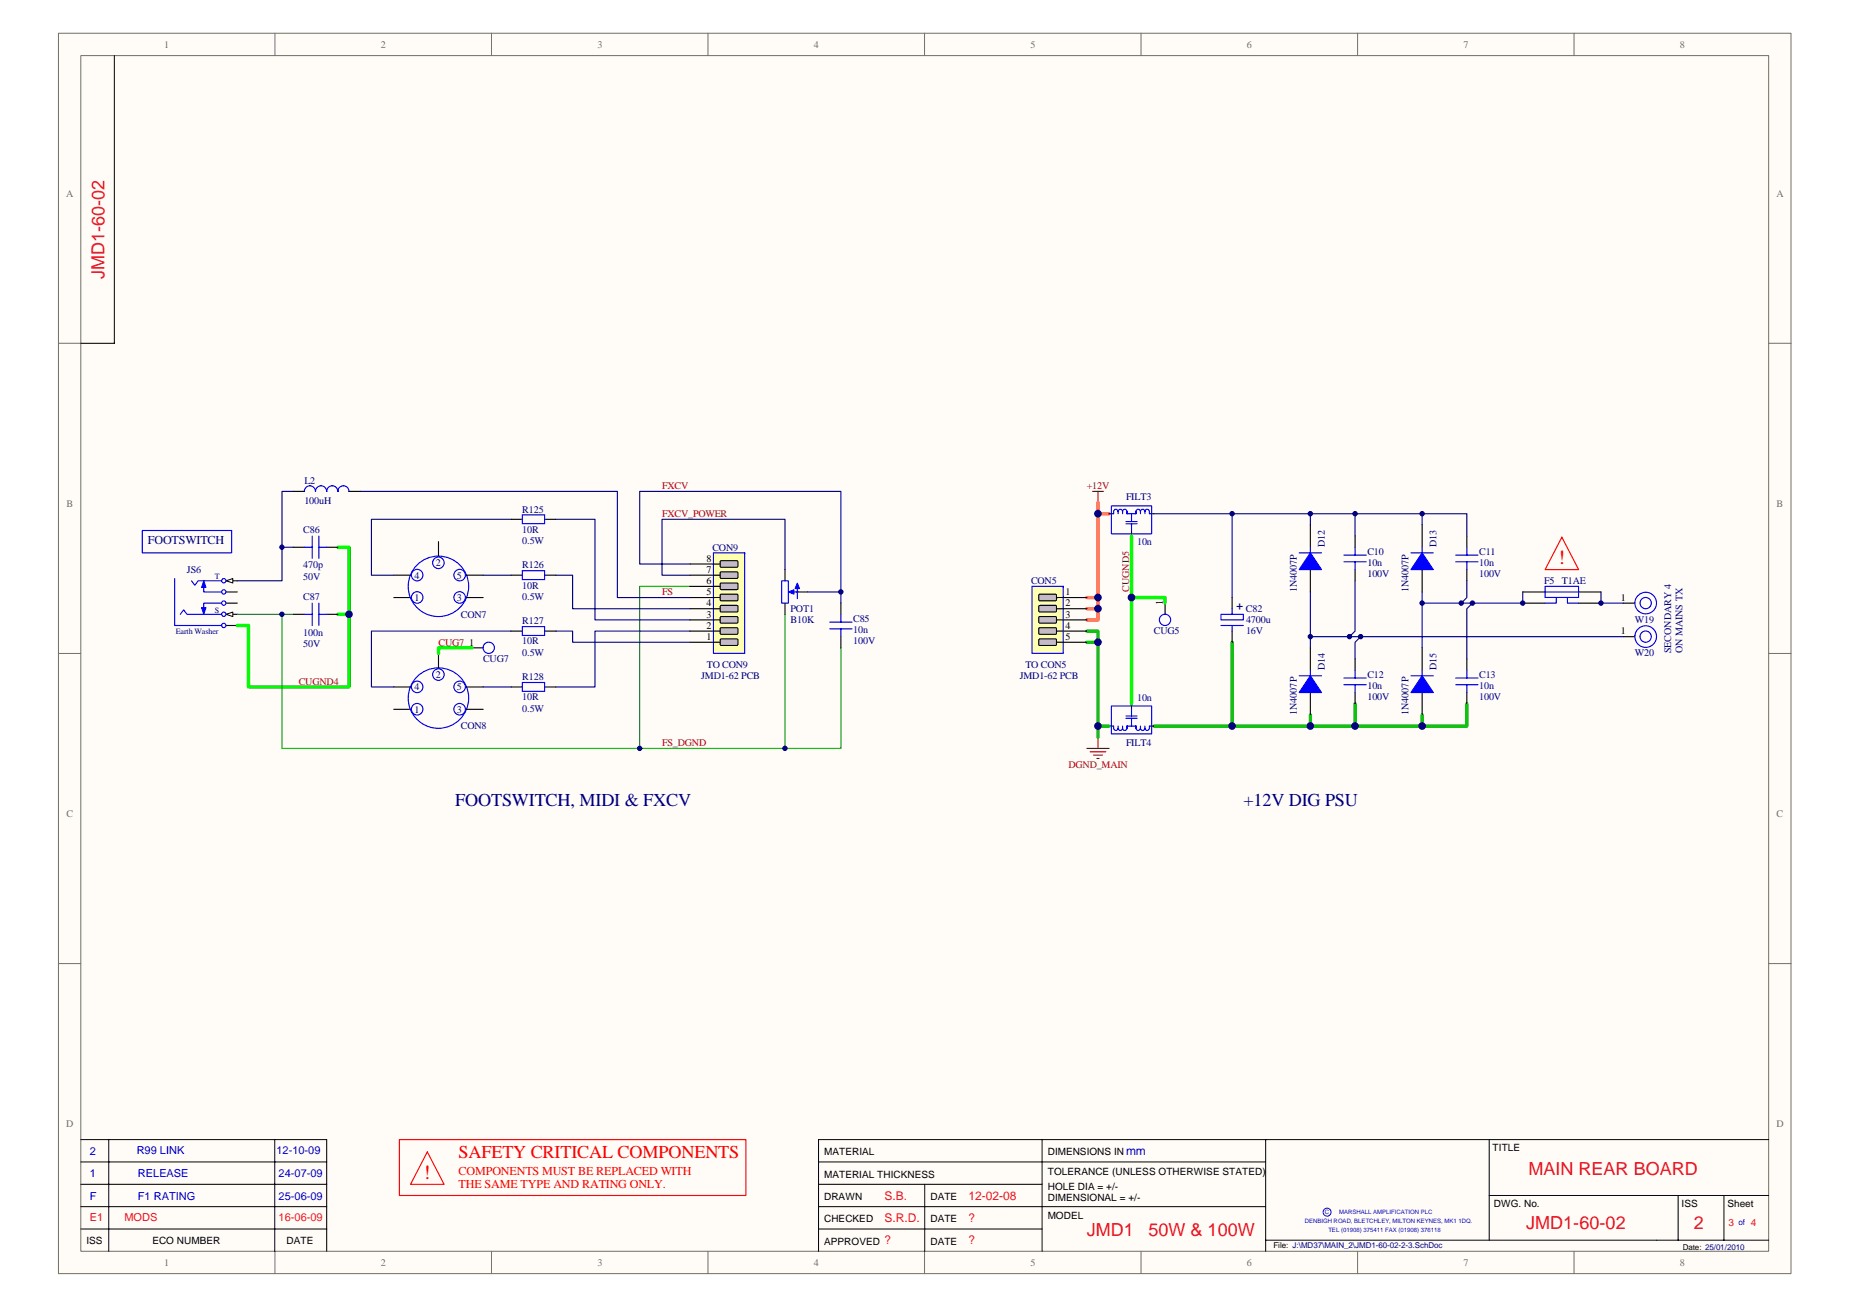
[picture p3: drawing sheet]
<svg xmlns="http://www.w3.org/2000/svg" width="420mm" height="297mm" viewBox="0 0 420 297" stroke-linecap="round" stroke-linejoin="round" font-family="sans-serif">
<path d="M13.3 7.6h393.7v281.9h-393.7z" fill="#fffcf8"/>
<path d="M13.3 7.6h393.7v281.9h-393.7z" fill="none" stroke="#706f64" stroke-width=".23"/>
<path d="M18.4 12.7h383.5v271.7h-383.5z" fill="#fffcf8"/>
<g fill="none" stroke="#706f64" stroke-width=".23">
<path d="M18.4 12.6h383.5v271.8h-383.5zM62.5 7.5v5.1M111.7 7.5v5.1M160.9 7.5v5.1M210.1 7.5v5.1M259.3 7.5v5.1M308.5 7.5v5.1M357.7 7.5v5.1M13.3 78h5.1M401.9 78h5.1M13.3 148.5h5.1M401.9 148.5h5.1"/>
<path d="M13.3 219h5.1M401.9 219h5.1M62.5 284.4v5.1M111.7 284.4v5.1M160.9 284.4v5.1M210.1 284.4v5.1M259.3 284.4v5.1M308.5 284.4v5.1M357.7 284.4v5.1"/>
</g>
<g fill="none" stroke="#000" stroke-width=".23">
<path d="M26 12.6v65.4h-7.6M18.4 259h55.8v25.4M24.7 259v25.4M62.4 259v25.4M236.8 259v25.4M287.6 259h-101.6v25.4M338.4 259v22.9M401.9 259h-114.3v25.4M18.4 264.1h55.8M18.4 269.2h55.8M18.4 274.2h55.8M18.4 279.3h55.8"/>
<path d="M186 264.1h101.6M186 269.2h50.8M186 274.2h101.6M186 279.3h50.8M210.1 269.2v15.2M338.4 271.7h63.5M381.3 271.7v10.2M391.7 271.7v10.2M287.6 281.9h114.3"/>
</g>
<path d="M300.7 275.4a.9 .9 0 0 1 1.3-.7 .9 .9 0 0 1 0 1.5 .9 .9 0 0 1-1.3-.7" fill="none" stroke="#00f" stroke-width=".23"/>
<path d="M51.4 132h2.5M178.4 129.5v2.5M178.4 137.1v2.5M180.9 134.5h2.6M368.9 137.1h2.5M368.9 144.7h2.5" fill="none" stroke="#000" stroke-width=".25"/>
<path d="M177.6 132h1.5v5.1h-1.5zM179.9 134.5h1.5M181.2 133.3v2.8M371.5 136.8a2.46 2.46 0 0 1 3.7-2 2.46 2.46 0 0 1 0 4.3 2.46 2.46 0 0 1-3.7-2v-.2M372.7 137a1.28 1.28 0 0 1 1.9-1.1 1.28 1.28 0 0 1 0 2.2 1.28 1.28 0 0 1-1.9-1M371.5 144.5a2.46 2.46 0 0 1 3.7-2 2.46 2.46 0 0 1 0 4.2 2.46 2.46 0 0 1-3.7-2v-.2M372.7 144.6a1.28 1.28 0 0 1 1.9-1.1 1.28 1.28 0 0 1 0 2.2 1.28 1.28 0 0 1-1.9-1" fill="none" stroke="#00f" stroke-width=".25"/>
<path d="M248.2 111.7h2.6M249.5 111.7v2.5M247 170.1h5M247.7 170.9h3.6M248.5 171.6h2M249.2 172.4h.6M249.5 167.6v2.5" fill="none" stroke="#800000" stroke-width=".25"/>
<path d="M249.5 114.2v21.6h-2.5M249.5 116.8h2.5M247 138.3h2.5M249.5 135.8v5.1h-2.5" fill="none" stroke="#fd8400" stroke-width=".76"/>
<g fill="none" stroke="#000080" stroke-width=".25">
<path d="M262.2 116.8h17.8v19M280 116.8h17.8v2.5M297.8 116.8h10.1v5M307.9 116.8h15.3v2.5M323.2 116.8h10.1v5M297.8 134.5v10.2h71.1M307.9 132v11.4l-1.2 1.3M323.2 134.5v2.6h22.8v-2.6M323.2 137.1v10.1M333.3 132v3.8l-1.2 1.3M334.6 137.1l-1.3 1.2v11.5M363.8 134.5v2.6h5.1"/>
<path d="M297.8 144.7v2.5M309.2 144.7l-1.3 1.3v3.8"/>
</g>
<path d="M247 146h2.5v21.6M247 143.4h2.5v2.6M280 146v19h-17.8M307.9 159.9v5.1h-10.1M333.3 159.9v5.1h-10.1M297.8 162.5v2.5h-17.8M323.2 162.5v2.5h-15.3" fill="none" stroke="#00bf00" stroke-width=".76"/>
<g fill="#00f" stroke="#00f" stroke-width=".23">
<path d="M179.1 134.5l1.3-.5v1z"/>
<path d="M181.2 132.5l.5 1.3h-1z"/>
</g>
<path d="M51.4 132l1.5-.5v1z" fill="#fffcf8" stroke="#000" stroke-width=".23"/>
<path d="M51.4 139.6h2.5M51.4 142.2h2.5" fill="none" stroke="#000" stroke-width=".25"/>
<g fill="none" stroke="#00f" stroke-width=".25">
<path d="M43.5 132l.8 1 .7-1h5.4M39.7 142.2h10.7"/>
<circle cx="50.8" cy="132" r=".49"/>
<circle cx="50.8" cy="142.1" r=".49"/>
</g>
<path d="M51.4 139.6l1.5-.5v1z" fill="#fffcf8" stroke="#000" stroke-width=".23"/>
<g fill="none" stroke="#00f" stroke-width=".25">
<path d="M32.3 120.6h20.4v5h-20.4zM39.7 131.5v10.7M41 139.6l.7-1 .8 1h7.9M46.3 132.8v1.7h4.1M50.4 137.1h-4.1v1.8M93.2 135.8a6.9 6.9 0 0 1 7-9.4 6.9 6.9 0 0 1 5.2 10.5 6.9 6.9 0 0 1-11.7-.2l-.4-.8M191.1 139.6v1.8M277.4 139.6h5.1v1.3h-5.1zM280 138.3v1.3M295.2 125.6h5.1M297.8 124.4v1.2M305.4 126.2h5.1"/>
<path d="M305.4 127.7h5.1M307.9 124.4v1.8M307.9 127.7v1.8M320.6 125.6h5.1M323.2 124.4v1.2M330.8 126.2h5.1M330.8 127.7h5.1M333.3 124.4v1.8M333.3 127.7v1.8M351.1 134.5h7.6M351.1 133.3h7.6v2.5h-7.6zM353.6 135.8v1.3h-2.5"/>
<path d="M356.2 135.8v1.3h2.5M188.5 141.4h5.1M188.5 142.9h5.1M191.1 142.9v1.8M277.4 142.2h5.1M280 142.2v1.2M295.2 153.6h5.1M297.8 152.3v1.3M305.4 154.1h5.1M305.4 155.6h5.1M307.9 152.3v1.8M307.9 155.6v1.8"/>
<path d="M320.6 153.6h5.1M323.2 152.3v1.3M330.8 154.1h5.1M330.8 155.6h5.1M333.3 152.3v1.8M333.3 155.6v1.8M93.2 161.2a6.9 6.9 0 0 1 7-9.4 6.9 6.9 0 0 1 5.2 10.5 6.9 6.9 0 0 1-11.7-.2l-.4-.8"/>
<circle cx="50.8" cy="139.6" r=".49"/>
<circle cx="50.8" cy="137.1" r=".49"/>
<circle cx="50.8" cy="134.5" r=".49"/>
<circle cx="94.8" cy="135.8" r="1.31"/>
<circle cx="94.8" cy="130.7" r="1.31"/>
<circle cx="99.6" cy="127.9" r="1.31"/>
<circle cx="104.4" cy="135.8" r="1.31"/>
<circle cx="104.4" cy="130.7" r="1.31"/>
<circle cx="94.8" cy="156.1" r="1.31"/>
<circle cx="99.6" cy="153.3" r="1.31"/>
<circle cx="104.4" cy="156.1" r="1.31"/>
<circle cx="94.8" cy="161.2" r="1.31"/>
<circle cx="104.4" cy="161.2" r="1.31"/>
</g>
<g fill="none" stroke="#000" stroke-width=".25">
<path d="M297.8 119.3v5.1M323.2 119.3v5.1M51.4 137.1h2.5M51.4 134.5h2.5M89.5 135.8h3.8M89.5 130.7h3.8M99.6 123.1v3.3M106 135.8h3.8M106 130.7h3.8M191.1 137.1v2.5M280 135.8v2.5M297.8 129.5v5"/>
<path d="M307.9 121.8v2.6M307.9 129.5v2.5M323.2 129.5v5M333.3 121.8v2.6M333.3 129.5v2.5M346 137.1h5.1M346 134.5h5.1M358.7 137.1h5.1M358.7 134.5h5.1M89.5 156.1h3.8M99.6 148.5v3.3M106 156.1h3.8"/>
<path d="M191.1 144.7v2.5M280 143.4v2.6M297.8 147.2v5.1M297.8 157.4v5.1M307.9 149.8v2.5M307.9 157.4v2.5M323.2 147.2v5.1M323.2 157.4v5.1M333.3 149.8v2.5M333.3 157.4v2.5M89.5 161.2h3.8M106 161.2h3.8"/>
</g>
<g fill="#00f" stroke="#00f" stroke-width=".23">
<path d="M45.8 138.1h1l-.5 1.5z"/>
<path d="M46.3 132l.5 1.5h-1z"/>
</g>
<g fill="none" stroke="#000080" stroke-width=".25">
<path d="M66.6 111.7h-2.5v12.7M81.9 111.7h58.4v24.1h16.5M116.2 118h-31.8v12.7h5.1M126.3 118h8.9v22.9h21.6M66.6 124.4h-2.5v7.6h-10.2M109.8 130.7h6.4M126.3 130.7h3.8v7.6h26.7M156.8 128.2h-11.4v-16.5h45.7v22.8M178.4 129.5v-11.5h-28v12.7h6.4M183.5 134.5h7.6v2.6M109.8 156.1h6.4M116.2 143.4h-31.8v12.7h5.1"/>
<path d="M126.3 143.4h3.8v2.6h26.7M156.8 143.4h-21.6v12.7h-8.9"/>
</g>
<path d="M53.9 139.6h12.7M64.1 139.6v30.5h81.3M156.8 133.3h-11.4v36.8h33M178.4 139.6v30.5h12.7v-22.9" fill="none" stroke="#008000" stroke-width=".25"/>
<path d="M76.8 124.4h2.5v15.2h-2.5M79.3 139.6v16.5h-22.8v-13.9h-2.6" fill="none" stroke="#0f0" stroke-width=".76"/>
<g fill="#00f" stroke="#00f" stroke-width=".25">
<path d="M297.8 125.6l2.5 3.9h-5.1z"/>
<path d="M323.2 125.6l2.5 3.9h-5.1z"/>
<path d="M297.8 153.6l2.5 3.8h-5.1z"/>
<path d="M323.2 153.6l2.5 3.8h-5.1z"/>
</g>
<path d="M234.5 133.3v15.2h7.1v-15.2z" fill-rule="evenodd" fill="#ffffb0" stroke="#00f" stroke-width=".25"/>
<path d="M240.1 135.8h6.9M240.1 138.3h6.9" fill="none" stroke="#000" stroke-width=".25"/>
<g fill="#c0c0c0" stroke="#000" stroke-width=".25">
<path d="M236.2 135.1h3.8l.1 1.2-.3 .2h-3.5l-.3-.2z" fill-rule="evenodd"/>
<path d="M236.2 137.6h3.8l.1 1.2-.3 .3h-3.5l-.3-.3z" fill-rule="evenodd"/>
</g>
<path d="M240.1 140.9h6.9" fill="none" stroke="#000" stroke-width=".25"/>
<path d="M236.2 140.2h3.8l.1 1.2-.3 .2h-3.5l-.3-.2z" fill-rule="evenodd" fill="#c0c0c0" stroke="#000" stroke-width=".25"/>
<path d="M240.1 143.4h6.9" fill="none" stroke="#000" stroke-width=".25"/>
<path d="M236.2 142.7h3.8l.1 1.2-.3 .3h-3.5l-.3-.3z" fill-rule="evenodd" fill="#c0c0c0" stroke="#000" stroke-width=".25"/>
<path d="M240.1 146h6.9" fill="none" stroke="#000" stroke-width=".25"/>
<path d="M236.2 145.2h3.8l.1 1.3-.3 .2h-3.5l-.3-.2z" fill-rule="evenodd" fill="#c0c0c0" stroke="#000" stroke-width=".25"/>
<path d="M162.1 125.6v22.9h7.1v-22.9z" fill-rule="evenodd" fill="#ffffb0" stroke="#00f" stroke-width=".25"/>
<path d="M156.8 146h6.8M156.8 143.4h6.8" fill="none" stroke="#000" stroke-width=".25"/>
<g fill="#c0c0c0" stroke="#000" stroke-width=".25">
<path d="M163.7 145.3l.2-.1h3.5l.3 .3v1l-.3 .2h-3.5l-.3-.2z" fill-rule="evenodd"/>
<path d="M163.8 142.7h3.6l.3 .2v1l-.3 .3h-3.5l-.3-.3z" fill-rule="evenodd"/>
</g>
<path d="M156.8 140.9h6.8" fill="none" stroke="#000" stroke-width=".25"/>
<path d="M163.7 140.2l.2-.1h3.5l.3 .3v1l-.3 .2h-3.5l-.3-.2z" fill-rule="evenodd" fill="#c0c0c0" stroke="#000" stroke-width=".25"/>
<path d="M156.8 138.3h6.8" fill="none" stroke="#000" stroke-width=".25"/>
<path d="M163.7 137.7l.2-.1h3.5l.3 .2v1l-.3 .3h-3.5l-.3-.3z" fill-rule="evenodd" fill="#c0c0c0" stroke="#000" stroke-width=".25"/>
<path d="M156.8 135.8h6.8" fill="none" stroke="#000" stroke-width=".25"/>
<path d="M163.8 135.1l3.6-.1 .3 .3v1l-.3 .2h-3.5l-.3-.2z" fill-rule="evenodd" fill="#c0c0c0" stroke="#000" stroke-width=".25"/>
<path d="M156.8 133.3h6.8" fill="none" stroke="#000" stroke-width=".25"/>
<path d="M163.7 132.6l.2-.1h3.5l.3 .3v1l-.3 .2h-3.5l-.3-.2z" fill-rule="evenodd" fill="#c0c0c0" stroke="#000" stroke-width=".25"/>
<path d="M156.8 130.7h6.8" fill="none" stroke="#000" stroke-width=".25"/>
<path d="M163.8 130h3.6l.3 .2v1l-.3 .3h-3.5l-.3-.3z" fill-rule="evenodd" fill="#c0c0c0" stroke="#000" stroke-width=".25"/>
<path d="M156.8 128.2h6.8" fill="none" stroke="#000" stroke-width=".25"/>
<path d="M163.7 127.5l.2-.1h3.5l.3 .3v1l-.3 .2h-3.5l-.3-.2z" fill-rule="evenodd" fill="#c0c0c0" stroke="#000" stroke-width=".25"/>
<g fill="none" stroke="#000" stroke-width=".25">
<path d="M66.6 111.7h2.6M79.3 111.7h2.6M116.2 118h2.5M123.8 118h2.5M252 116.8h1.1M261.2 116.8h1M66.6 139.6h2.6M66.6 124.4h2.6M74.2 139.6h2.6M74.2 124.4h2.6M116.2 130.7h2.5M123.8 130.7h2.5"/>
<path d="M257.1 120.8v1M264.7 137.1v2.5M107.3 147.2h2.5M116.2 143.4h2.5M116.2 156.1h2.5M123.8 143.4h2.5M123.8 156.1h2.5M257.1 159.9v1.1M252 165h1.1M261.2 165h1"/>
</g>
<g fill="none" stroke="#00f" stroke-width=".25">
<path d="M69.2 111.7a1.26 1.26 0 0 1 1.2-1.3 1.26 1.26 0 0 1 1.3 1.3 1.26 1.26 0 0 1 1.3-1.3 1.26 1.26 0 0 1 1.2 1.3M74.2 111.7a1.26 1.26 0 0 1 1.3-1.3 1.26 1.26 0 0 1 1.3 1.3M76.8 111.7a1.26 1.26 0 0 1 1.2-1.3 1.26 1.26 0 0 1 1.3 1.3M118.7 117h5.1v2h-5.1zM252.5 115h9.2v6.3h-9.2zM254.1 116.2a.5 .5 0 0 0-.6-.5 .5 .5 0 0 0-.4 .5v.6M254.1 116.2v.6M255.1 116.2a.5 .5 0 0 0-.5-.5 .5 .5 0 0 0-.5 .5M255.1 116.2v.6M255.9 118.5h2.5M255.9 119h2.5M257.1 116.8v1.7"/>
<path d="M257.1 119v1.8M259.1 116.2a.5 .5 0 0 0-.5-.5 .5 .5 0 0 0-.5 .5v.6h-2v-.6a.5 .5 0 0 0-.5-.5 .5 .5 0 0 0-.5 .5M260.1 116.2a.5 .5 0 0 0-.5-.5 .5 .5 0 0 0-.4 .5v.6M261.2 116.2a.5 .5 0 0 0-.5-.5 .5 .5 0 0 0-.5 .5v.6M261.2 116.2v.6M69.2 139.6h1.7M69.2 124.4h1.7M70.9 121.8v5.1M70.9 137.1v5.1M72.5 121.8v5.1M72.5 137.1v5.1M72.5 139.6h1.7"/>
<path d="M72.5 124.4h1.7M118.7 129.7h5.1v2h-5.1zM264.7 139.6h.1a1.29 1.29 0 0 0-1.1 1.9 1.29 1.29 0 0 0 2.2 0 1.29 1.29 0 0 0-1.1-1.9M109.8 147.1a1.28 1.28 0 0 1 1.9-1 1.28 1.28 0 0 1 0 2.2 1.28 1.28 0 0 1-1.9-1.1M118.7 142.4h5.1v2h-5.1zM118.7 155.1h5.1v2h-5.1zM252.5 160.4h9.2v6.4h-9.2zM253.1 165v.5a.5 .5 0 0 0 .5 .5 .5 .5 0 0 0 .5-.5M254.1 165v.5M255.1 165.5a.5 .5 0 0 1-.5 .5 .5 .5 0 0 1-.5-.5M255.1 165v.5M255.9 163.2h2.5"/>
<path d="M255.9 162.7h2.5M257.1 161v1.7M257.1 163.2v1.8M259.1 165.5a.5 .5 0 0 1-.5 .5 .5 .5 0 0 1-.5-.5v-.5h-2v.5a.51 .51 0 0 1-.5 .5 .51 .51 0 0 1-.5-.5M259.2 165v.5a.5 .5 0 0 0 .5 .5 .5 .5 0 0 0 .4-.5M260.2 165v.5a.5 .5 0 0 0 .5 .5 .5 .5 0 0 0 .5-.5M261.2 165v.5"/>
</g>
<path d="M249.5 165h2.5" fill="none" stroke="#00bf00" stroke-width=".76"/>
<path d="M257.1 135.8h7.6v1.3M257.1 121.8v38.1M107.3 147.2h-7.7v1.3" fill="none" stroke="#0f0" stroke-width=".76"/>
<path d="M354.9 122.1l3.8 7.4h-7.6zM90.8 259h78.7v12.7h-78.7zM97.1 261.8l3.8 7.4h-7.6z" fill="none" stroke="#f00" stroke-width=".25"/>
<g fill="#000080" stroke="#000080" stroke-width=".23">
<circle cx="64.1" cy="139.6" r=".49"/>
<circle cx="64.1" cy="124.4" r=".49"/>
<circle cx="79.3" cy="139.6" r=".75"/>
<circle cx="145.3" cy="170.1" r=".5"/>
<circle cx="178.4" cy="170.1" r=".5"/>
<circle cx="191.1" cy="134.5" r=".5"/>
<circle cx="249.5" cy="165" r=".75"/>
<circle cx="249.5" cy="146" r=".75"/>
<circle cx="249.5" cy="138.3" r=".75"/>
<circle cx="249.5" cy="135.8" r=".75"/>
<circle cx="249.5" cy="116.7" r=".75"/>
<circle cx="257.1" cy="135.8" r=".75"/>
<circle cx="280" cy="165" r=".75"/>
<circle cx="280" cy="116.7" r=".5"/>
<circle cx="297.8" cy="165" r=".75"/>
<circle cx="297.8" cy="144.7" r=".49"/>
<circle cx="297.8" cy="116.7" r=".49"/>
<circle cx="306.6" cy="144.7" r=".49"/>
<circle cx="307.9" cy="165" r=".75"/>
<circle cx="307.9" cy="116.7" r=".5"/>
<circle cx="309.2" cy="144.7" r=".49"/>
<circle cx="323.2" cy="165" r=".75"/>
<circle cx="323.2" cy="137.1" r=".49"/>
<circle cx="323.2" cy="116.7" r=".49"/>
<circle cx="332" cy="137.1" r=".49"/>
<circle cx="334.6" cy="137.1" r=".49"/>
<circle cx="346" cy="137.1" r=".5"/>
<circle cx="363.8" cy="137.1" r=".5"/>
</g>
<g font-size="4.6" fill="#f00">
<text x="354.2" y="128.2">!</text>
<text x="96.3" y="267.9">!</text>
</g>
<g font-size="4.1" fill="#ee0e22">
<text x="23.8" y="63.4" transform="rotate(-90 23.8 63.4)">JMD1-60-02</text>
<text x="347.3" y="267">MAIN REAR BOARD</text>
<text x="247" y="281">JMD1</text>
<text x="261" y="281">50W &amp; 100W</text>
<text x="346.8" y="279.2">JMD1-60-02</text>
<text x="384.9" y="279.2">2</text>
</g>
<g font-size="4.1" fill="#000080">
<text x="103.5" y="183.2">FOOTSWITCH, MIDI &amp; FXCV</text>
<text x="282.6" y="183.2">+12V DIG PSU</text>
</g>
<text font-size="4.1" fill="#f00" x="104.2" y="263.2">SAFETY CRITICAL COMPONENTS</text>
<text font-size="2.8" fill="#000080" x="33.6" y="123.7">FOOTSWITCH</text>
<g font-size="2.8" fill="#f00">
<text x="104.2" y="267">COMPONENTS MUST BE REPLACED WITH</text>
<text x="104.2" y="270">THE SAME TYPE AND RATING ONLY.</text>
</g>
<text font-size="2.7" fill="#000080" x="282.5" y="138.7" transform="rotate(-90 282.5 138.7)">+</text>
<text font-size="2.7" fill="#00f" x="255.9" y="262.5">mm</text>
<g font-size="2.7" fill="#ee0e22">
<text x="201" y="272.6">S.B.</text>
<text x="220.1" y="272.6">12-02-08</text>
<text x="201" y="277.7">S.R.D.</text>
<text x="220.1" y="277.7">?</text>
<text x="201" y="282.8">?</text>
<text x="220.1" y="282.8">?</text>
</g>
<g font-size="2.5" fill="#00f">
<text x="20.4" y="262.5">2</text>
<text x="31.1" y="262.3">R99 LINK</text>
<text x="62.8" y="262.3">12-10-09</text>
<text x="20.4" y="267.6">1</text>
<text x="31.3" y="267.6">RELEASE</text>
<text x="63.3" y="267.6">24-07-09</text>
<text x="20.4" y="272.7">F</text>
<text x="31.3" y="272.7">F1 RATING</text>
<text x="63.3" y="272.7">25-06-09</text>
</g>
<g font-size="2.5" fill="#ee0e22">
<text x="20.4" y="277.5">E1</text>
<text x="28.3" y="277.5">MODS</text>
<text x="63.3" y="277.5">16-06-09</text>
</g>
<g font-size="2.3" fill="#706f64">
<text x="37.3" y="10.8">1</text>
<text x="86.5" y="10.8">2</text>
<text x="135.8" y="10.8">3</text>
<text x="184.9" y="10.8">4</text>
<text x="234.2" y="10.8">5</text>
<text x="283.3" y="10.8">6</text>
<text x="332.6" y="10.8">7</text>
<text x="381.8" y="10.8">8</text>
<text x="15" y="44.7">A</text>
<text x="403.7" y="44.7">A</text>
<text x="15.1" y="115.2">B</text>
<text x="403.7" y="115.2">B</text>
<text x="15.1" y="185.7">C</text>
<text x="403.7" y="185.7">C</text>
<text x="15" y="256.2">D</text>
<text x="403.7" y="256.2">D</text>
<text x="37.3" y="287.7">1</text>
<text x="86.5" y="287.7">2</text>
<text x="135.8" y="287.7">3</text>
<text x="184.9" y="287.7">4</text>
<text x="234.2" y="287.7">5</text>
<text x="283.3" y="287.7">6</text>
<text x="332.6" y="287.7">7</text>
<text x="381.8" y="287.7">8</text>
</g>
<g font-size="2.3" fill="#000080">
<text x="69.2" y="109.9">L2</text>
<text x="255.9" y="113.7">FILT3</text>
<text x="69.2" y="114.5">100uH</text>
<text x="118.7" y="116.5">R125</text>
<text x="68.9" y="121.1">C86</text>
<text x="118.7" y="121.1">10R</text>
<text x="118.7" y="123.6">0.5W</text>
<text x="161.9" y="125.1">CON9</text>
<text x="258.4" y="123.9">10n</text>
<text x="301" y="124.4" transform="rotate(-90 301 124.4)">D12</text>
<text x="326.4" y="124.4" transform="rotate(-90 326.4 124.4)">D13</text>
<text x="42.5" y="130.2">JS6</text>
<text x="68.9" y="129.2">470p</text>
<text x="68.9" y="131.7">50V</text>
<text x="94.2" y="131.5">4</text>
<text x="99" y="128.7">2</text>
<text x="103.8" y="131.5">5</text>
<text x="118.7" y="129.2">R126</text>
<text x="310.7" y="128.7">10n</text>
<text x="310.7" y="131.2">100V</text>
<text x="310.7" y="126.2">C10</text>
<text x="336.1" y="128.7">10n</text>
<text x="336.1" y="131.2">100V</text>
<text x="336.1" y="126.2">C11</text>
<text x="68.9" y="136.3">C87</text>
<text x="94.2" y="136.6">1</text>
<text x="103.8" y="136.6">3</text>
<text x="118.7" y="133.8">10R</text>
<text x="118.7" y="136.3">0.5W</text>
<text x="234.3" y="132.8">CON5</text>
<text x="294.7" y="134.5" transform="rotate(-90 294.7 134.5)">1N4007P</text>
<text x="320.1" y="134.5" transform="rotate(-90 320.1 134.5)">1N4007P</text>
<text x="350.9" y="132.8">F5</text>
<text x="354.9" y="132.8">T1AE</text>
<text x="104.7" y="140.4">CON7</text>
<text x="118.7" y="141.9">R127</text>
<text x="179.7" y="141.6">B10K</text>
<text x="179.7" y="139.1">POT1</text>
<text x="193.9" y="141.4">C85</text>
<text x="193.9" y="143.9">10n</text>
<text x="283.1" y="139.1">C82</text>
<text x="283.1" y="141.6">4700u</text>
<text x="371.5" y="141.6">W19</text>
<text x="68.9" y="144.4">100n</text>
<text x="68.9" y="147">50V</text>
<text x="118.7" y="146.5">10R</text>
<text x="118.7" y="149">0.5W</text>
<text x="193.9" y="146.5">100V</text>
<text x="262.2" y="144.2">CUG5</text>
<text x="283.1" y="144.2">16V</text>
<text x="371.5" y="149.2">W20</text>
<text x="379.8" y="148.5" transform="rotate(-90 379.8 148.5)">SECONDARY 4</text>
<text x="382.3" y="148.5" transform="rotate(-90 382.3 148.5)">ON MAINS TX</text>
<text x="99" y="154.1">2</text>
<text x="109.8" y="150.6">CUG7</text>
<text x="118.7" y="154.6">R128</text>
<text x="159.3" y="154.3">JMD1-62 PCB</text>
<text x="160.6" y="151.8">TO CON9</text>
<text x="231.7" y="154.3">JMD1-62 PCB</text>
<text x="233" y="151.8">TO CON5</text>
<text x="301" y="152.3" transform="rotate(-90 301 152.3)">D14</text>
<text x="310.7" y="154.1">C12</text>
<text x="326.4" y="152.3" transform="rotate(-90 326.4 152.3)">D15</text>
<text x="336.1" y="154.1">C13</text>
<text x="94.2" y="162">1</text>
<text x="94.2" y="156.9">4</text>
<text x="103.8" y="162">3</text>
<text x="103.8" y="156.9">5</text>
<text x="118.7" y="159.2">10R</text>
<text x="118.7" y="161.7">0.5W</text>
<text x="258.4" y="159.4">10n</text>
<text x="310.7" y="156.6">10n</text>
<text x="310.7" y="159.2">100V</text>
<text x="336.1" y="156.6">10n</text>
<text x="336.1" y="159.2">100V</text>
<text x="104.7" y="165.8">CON8</text>
<text x="294.7" y="162.5" transform="rotate(-90 294.7 162.5)">1N4007P</text>
<text x="320.1" y="162.5" transform="rotate(-90 320.1 162.5)">1N4007P</text>
<text x="255.9" y="169.6">FILT4</text>
</g>
<g font-size="2.3" fill="#800000">
<text x="150.4" y="111.2">FXCV</text>
<text x="247" y="111.2">+12V</text>
<text x="150.4" y="117.5">FXCV_POWER</text>
<text x="150.4" y="135.3">FS</text>
<text x="256.6" y="134.5" transform="rotate(-90 256.6 134.5)">CUGND5</text>
<text x="99.6" y="146.7">CUG7</text>
<text x="67.9" y="155.6">CUGND4</text>
<text x="150.4" y="169.6">FS_DGND</text>
<text x="242.8" y="174.6">DGND_MAIN</text>
</g>
<g font-size="2.3">
<text x="160.5" y="130.2">7</text>
<text x="160.5" y="127.7">8</text>
<text x="160.5" y="137.8">4</text>
<text x="160.5" y="135.3">5</text>
<text x="160.5" y="132.8">6</text>
<text x="242.2" y="135.3">1</text>
<text x="242.2" y="137.8">2</text>
<text x="264.2" y="137.6" transform="rotate(-90 264.2 137.6)">1</text>
<text x="368.3" y="136.6">1</text>
<text x="160.5" y="142.9">2</text>
<text x="160.5" y="140.4">3</text>
<text x="242.2" y="140.4">3</text>
<text x="242.2" y="142.9">4</text>
<text x="106.6" y="146.7">1</text>
<text x="160.5" y="145.5">1</text>
<text x="242.2" y="145.5">5</text>
<text x="368.3" y="144.2">1</text>
<text x="187.3" y="262.6">MATERIAL</text>
<text x="238.1" y="262.6">DIMENSIONS IN</text>
<text x="339.2" y="261.6">TITLE</text>
<text x="187.3" y="267.7">MATERIAL THICKNESS</text>
<text x="238.1" y="267.1">TOLERANCE (UNLESS OTHERWISE STATED)</text>
<text x="187.3" y="272.7">DRAWN</text>
<text x="211.4" y="272.7">DATE</text>
<text x="238.1" y="270.4">HOLE DIA = +/-</text>
<text x="238.1" y="273">DIMENSIONAL = +/-</text>
<text x="339.4" y="274.3">DWG. No.</text>
<text x="382.1" y="274.3">ISS</text>
<text x="392.5" y="274.3">Sheet</text>
<text x="187.3" y="277.8">CHECKED</text>
<text x="211.4" y="277.8">DATE</text>
<text x="238.1" y="277.1">MODEL</text>
<text x="19.6" y="282.6">ISS</text>
<text x="34.6" y="282.6">ECO NUMBER</text>
<text x="65.1" y="282.6">DATE</text>
<text x="187.3" y="282.9">APPROVED</text>
<text x="211.4" y="282.9">DATE</text>
</g>
<g font-size="2.3" fill="#ee0e22">
<text x="392.8" y="278.6">3</text>
<text x="397.9" y="278.6">4</text>
</g>
<g font-size="1.8" fill="#000080">
<text x="48.8" y="131.6">T</text>
<text x="48.8" y="139.2">S</text>
<text x="40" y="144">Earth Washer</text>
</g>
<text font-size="1.8" fill="#00f" x="395.1" y="278.4">of</text>
<g font-size="1.8">
<text x="289.4" y="283.7">File: J:\MD37\MAIN_2\JMD1-60-02-2-3.SchDoc</text>
<text x="382.4" y="284">Date: 25/01/2010</text>
</g>
<g font-size="1.4" fill="#00f">
<text x="301.1" y="276">C</text>
<text x="304.3" y="276">MARSHALL AMPLIFICATION PLC</text>
<text x="296.5" y="278">DENBIGH ROAD, BLETCHLEY, MILTON KEYNES, MK1 1DQ.</text>
<text x="301.8" y="280">TEL (01908) 375411 FAX (01908) 376118</text>
</g>
</svg>
